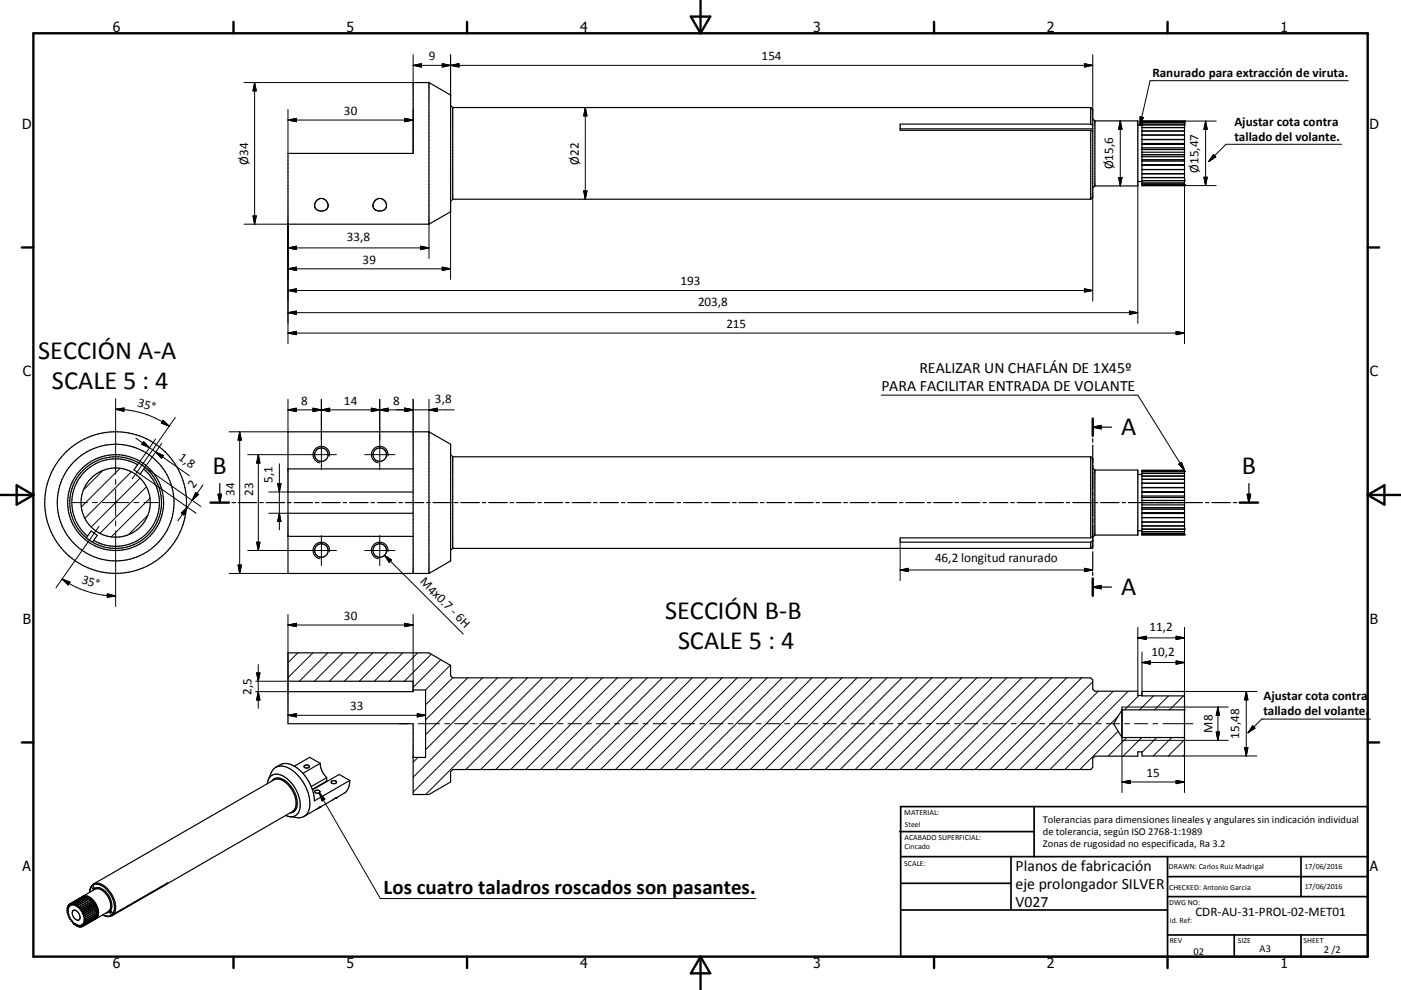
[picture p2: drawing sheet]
<svg xmlns="http://www.w3.org/2000/svg" width="420mm" height="297mm" viewBox="0 0 420 297" stroke-linecap="round" stroke-linejoin="round" font-family="sans-serif">
<g fill="none" stroke="#000" stroke-width=".36">
<path d="M128.6 24.8l6.5 3.7v35l-6.5 3.8M128.6 24.8v42.5M128.6 24.8h-4.7v21.2h-37.6v21.3h42.3M135.1 31.6l.6 .7M135.7 32.3v27.5M135.7 32.3h191.3M269.9 38.7h57.7M327 39.1l.6 .3M327 37.2h-57.1v1.9h57.1M327 32.3l.6 .6v26.2l-.6 .7M327 37.2l.6 .4M327 32.3v4.9"/>
<path d="M327 39.1v20.7M327.6 35.6l.6 .7M328.2 36.3v19.5M328.2 36.3h12.9v19.5h-12.9M341.1 37.6h1.3M342.4 36.3h12.7v19.4h-12.7zM342.4 36.5h12.7M342.4 36.8h12.7M342.4 37.4h12.7M342.4 38.3h12.7M342.4 39.3h12.7M95.1 60a1.96 1.96 0 0 1 2.7 .1 1.96 1.96 0 0 1 .1 2.7 1.96 1.96 0 0 1-2.6 .3 1.79 1.79 0 0 1-.2-3.1z"/>
<path d="M135.7 59.8l-.6 .6M135.7 59.8h191.3M328.2 55.8l-.6 .6M341.1 54.5h1.3M342.4 40.5h12.7M342.4 41.9h12.7M342.4 41.8h12.7M342.4 43.3h12.7M342.4 44.8h12.7M342.4 46.4h12.7M342.4 47.9h12.7M342.4 49.5h12.7"/>
<path d="M342.4 49.4h12.7M342.4 50.9h12.7M342.4 52.1h12.7M342.4 53.3h12.7M342.4 54.2h12.7M342.4 54.9h12.7M342.4 55.4h12.7M342.4 49.6h12.7M342.4 48.3h12.7M342.4 47h12.7M342.4 45.7h12.7M342.4 44.3h12.7"/>
<path d="M342.4 43.1h12.7M112.4 60.3a1.96 1.96 0 0 1 2.7-.4 1.96 1.96 0 0 1 .4 2.7 1.96 1.96 0 0 1-2.7 .5 1.71 1.71 0 0 1-.4-2.8zM41.3 139.4l-1.1 1.5 1.8 1.3 1.1-1.5M41.3 139.4a13.1 13.1 0 0 0-17.4 3.9 13.1 13.1 0 0 0 2.3 17.5M41.6 138.9l-.3 .5M41.6 138.9l1.9 1.3M41.6 138.9a13.8 13.8 0 0 0-18.2 4 13.8 13.8 0 0 0 2.5 18.5M123.9 129.5v42.5M128.6 129.5l6.5 3.8v35l-6.5 3.7M128.6 129.5v42.5M128.6 129.5h-42.3v42.5h42.3M135.1 136.4l.6 .6"/>
<path d="M135.7 137v27.5M135.7 137h191.3M327 137v24.4M327 137l.6 .6M327.6 125.6v5.1M327.6 131.6v1.1M327.6 133.6v31.1M327.6 128.1h5.7M327.6 128.1l2.5-.5v1.1zM43.1 140.7a13.1 13.1 0 0 1 2.3 17.6 13.1 13.1 0 0 1-17.3 3.8M43.5 140.2l-.4 .5M43.5 140.2a13.8 13.8 0 0 1 2.4 18.5 13.8 13.8 0 0 1-18.2 4"/>
<path d="M63.1 150.8h5.6M65.4 148.3h1l-.5 2.5zM65.9 145.1v5.7M69.5 150.8h1.1M71.5 150.8h5.5M77.9 150.8h1M79.8 150.8h5.5M86.2 150.8h1.1M86.3 147.6h37.6M86.3 154h37.6M86.3 140.7h37.6M88.1 150.8h5.6"/>
<path d="M94.5 150.8h1.1M96.5 150.8h5.5M102.9 150.8h1M104.8 150.8h5.5M111.2 150.8h1.1M113.2 150.8h5.5M119.6 150.8h1M121.5 150.8h5.5M127.9 150.8h1.1M129.8 150.8h5.6M136.3 150.8h1M138.2 150.8h5.5"/>
<path d="M144.6 150.8h1M146.5 150.8h5.6M152.9 150.8h1.1M154.9 150.8h5.5M161.3 150.8h1M163.2 150.8h5.5M169.6 150.8h1.1M171.5 150.8h5.6M177.9 150.8h1.1M179.9 150.8h5.5M186.3 150.8h1M188.2 150.8h5.5"/>
<path d="M194.6 150.8h1.1M196.5 150.8h5.6M203 150.8h1M204.9 150.8h5.5M211.3 150.8h1M213.2 150.8h5.6M219.6 150.8h1.1M221.6 150.8h5.5M228 150.8h1M229.9 150.8h5.5M236.3 150.8h1.1M238.2 150.8h5.6"/>
<path d="M244.6 150.8h1.1M246.6 150.8h5.5M253 150.8h1M254.9 150.8h5.6M261.3 150.8h1.1M263.2 150.8h5.6M269.7 150.8h1M271.6 150.8h5.5M278 150.8h1.1M279.9 150.8h5.6M286.3 150.8h1.1M288.3 150.8h5.5"/>
<path d="M294.7 150.8h1M296.6 150.8h5.6M303 150.8h1.1M305 150.8h5.5M311.4 150.8h1M313.3 150.8h5.5M319.7 150.8h1.1M321.6 150.8h5.6M327.6 140.4l.6 .6M328 150.8h1.1M328.2 141v19.5M328.2 141h12.9v19.5h-12.9"/>
<path d="M330 150.8h5.5M336.4 150.8h1M338.3 150.8h22.2M341.1 159.2h1.3M341.1 142.3h1.3M342.4 141.1h12.7v19.4h-12.7zM342.4 152.4h12.7M342.4 152.3h12.7M342.4 153.9h12.7M342.4 153.8h12.7M342.4 155.3h12.7M342.4 156.6h12.7"/>
<path d="M342.4 157.8h12.7M342.4 158.8h12.7M342.4 159.5h12.7M342.4 141.2h12.7M342.4 141.5h12.7M342.4 142h12.7M342.4 142.8h12.7M342.4 143.8h12.7M342.4 144.9h12.7M342.4 146.3h12.7M342.4 147.7h12.7M342.4 149.2h12.7"/>
<path d="M342.4 150.8h12.7M342.4 154.1h12.7M342.4 152.8h12.7M342.4 151.5h12.7M342.4 150.1h12.7M342.4 148.8h12.7M342.4 147.5h12.7M361.4 150.8h1M363.3 150.8h5.6M369.7 150.8h1.1M371.7 150.8h5.5M373.9 148.3h1l-.5 2.5z"/>
<path d="M374.4 145.1v5.7M25.9 161.4l1.8 1.3M26.2 160.8l1.1-1.5 1.9 1.3-1.1 1.5M26.2 160.8l-.3 .6M28.1 162.1l-.4 .6M86.3 160.9h37.6M135.7 164.5l-.6 .7M135.7 164.5h191.3M327 161.4h-57.1v1.3h57.1M327 162.7v1.8M327.6 165.5v5.2M327.6 171.6v1.1"/>
<path d="M327.6 173.5v5.2M327.6 162.1l-.6 .6M327.6 160.8l-.6 .6M327.6 163.9l-.6 .6M327.6 176.1l2.5-.5v1zM327.6 176.1h5.7M328.2 160.5l-.6 .7M342.4 160.1h12.7M342.4 160.4h12.7M86.3 204.4h37.6v3.1h-37.6M123.9 207h3.7v20.2h-3.7M336.4 212.1v10"/>
<path d="M342.4 208.7h-1.3v-1.3h-12.9l-.6-.7v-2.7l-.6-.6h-191.3l-.6-.6v-3.2l-6.5-3.7h-42.3v21.2h37.6v21.3h4.7l6.5-3.8v-3.1l.6-.6h191.3l.6-.7v-2.7l.6-.6h12.9v-1.3h1.3v1.2h12.7v-19.4h-12.7v1.4h12.7M355.1 213h-18.7l-2.5 4.1 2.5 4.2h18.7M80.1 235.1a2.88 2.88 0 0 1 1.6-2.6 2.88 2.88 0 0 1 3.1 .3 10.2 10.2 0 0 1 4.9 10.4 2.75 2.75 0 0 1-4 1.5M80.4 233.9l.9-2a3.5 3.5 0 0 1 5.3-1.4 12.5 12.5 0 0 1 6.1 12.4l-.6 1.2-1 .8M81.5 234.3a2.7 2.7 0 0 1 4.1 0 8.2 8.2 0 0 1 3.3 8.3l-.9 1-1 .3M82.7 230.2l1.3-.8a5.3 5.3 0 0 1 6.1 1.9 13.5 13.5 0 0 1 4.2 9l10.6-6.2M91.2 229.8a.77 .77 0 0 1 .9-.4 .77 .77 0 0 1 .5 .8 .82 .82 0 0 1-.8 .2 .82 .82 0 0 1-.6-.6zM94.4 237.3a.88 .88 0 0 1 1.5 .3 .81 .81 0 0 1-.9 .4 .81 .81 0 0 1-.6-.7zM96 229l-3.2-1.8-4.6 2.7M96 229a6.5 6.5 0 0 0 1.9 4.3M96 229l-5.2 3M97.9 234.3l.2 .1"/>
<path d="M97.9 234.3l-4.3 2.5M97.9 233.3v1M97.9 233.3l-4.6 2.7M99.3 234.5a.77 .77 0 0 1 .9-.4 .77 .77 0 0 1 .6 .8 .83 .83 0 0 1-.9 .2 .83 .83 0 0 1-.6-.6zM100.6 239.5l-4.7 2.7M100.6 239.5l-.2 .1M100.7 239.4l-.1 .1M100.8 239.3v.1M100.8 239.3h.1M100.9 239.3l-.2 .1M104.9 234.1l-3.2-1.8-8 4.7M104.9 234.1a4.2 4.2 0 0 1-1.8 3.9l-2.3 1.4"/>
<path d="M91.1 244.9l-1.6 .4-2.7-.3M95.9 242.2l-4.8 2.7M95.9 242.2l-.4 .2M95.9 242.1v.1M20.1 273.1l.4 .4-.4 .1M20.1 272.6l.4 .5h-.4M20.1 272.6h.1M20.1 273.6l.5 .4-.3 .2 .4 .3-.3 .3M20.2 272.2l.3 .5-.4-.1M20.4 272.5l-.3 .1M20.4 273l-.3 .1M20.4 271.8l.2 .5-.4-.1"/>
<path d="M20.4 273.5l-.3 .1M20.4 274.8h.1M20.5 272l-.3 .2M20.5 274.8l.4 .2-.2 .3 .4 .2-.1 .4h.4v.5l.3-.1v.5M20.6 271.5l.2 .5-.4-.2M20.6 271.6l-.2 .2M20.9 271.2l3.6-2a2.38 2.38 0 0 1 3.4 .8 4.8 4.8 0 0 1 1.2 5.3l-.7 .5M20.9 271.2l.1 .6-.4-.3M20.9 271.3l-.3 .2M21.2 271.1l.1 .5-.4-.4M21.6 271v.5l-.4-.4M21.6 271l.3 .5 .1-.4"/>
<path d="M21.7 276.8l.1 .1M21.8 276.9l.3-.2 .1 .6M21.9 273.2a1.73 1.73 0 0 1 2.1 2 .8 .8 0 0 1-.5 .9 .8 .8 0 0 1-1-.4 2.02 2.02 0 0 1-.6-2.5zM22 271.1l.3 .5 .1-.4M22.2 277.3l.3-.3 .1 .6M22.4 271.2h.1M22.4 271.2l.2 .5 .2-.3M22.5 277.1l-.3 .2M22.6 277.6l.2-.3 .3 .6M22.8 271.4l.2 .6 .3-.3M22.9 277.4l-.3 .2M23.1 277.9l.1-.4 .3 .5"/>
<path d="M23.3 277.7l-.2 .2M23.5 278l.1-.4 .3 .5M23.7 272.1v.5M23.7 277.9l-.2 .1M23.9 278.1v-.5l.4 .5M24.1 272.5l-.4 .1M24.1 272.5v.5M24.1 273h.4M24.2 277.9l-.3 .2M24.3 278.1h.1M24.4 273.4l.4 .1M24.5 273l-.1 .4"/>
<path d="M24.6 277.9l-.3 .2M24.6 278l-.3-.4v.5M24.6 278h.1M24.7 273.9l.4 .2M24.8 273.5l-.1 .4M24.8 268.9l3.7-2.1a3.4 3.4 0 0 1 3.9 2.2 3.5 3.5 0 0 1 0 4.5l-3.6 2.1M24.9 274.4l.4 .2M24.9 269.1l-3.7 2M24.9 277.8l-.4-.4 .2 .6M24.9 277.8h.1M25 274.9l.5 .3M25.1 274.1l-.2 .3"/>
<path d="M25.1 274.1h.1M25.2 277.5l-.4-.3 .2 .6M25.2 277.5h.1M25.3 269.1l-.1-.2-3.6 2.1M25.3 274.6l-.3 .3M25.4 277.2l-.4-.2 .2 .5M25.4 277.2h.1M25.5 275.2h.1M25.5 275.2l-.4 .1 .5 .5M25.5 276.7l-.4-.1 .3 .6M25.6 275.8h-.4l.4 .5M25.6 276.3l-.4-.1 .3 .5"/>
<path d="M25.6 276.3h.1M25.8 269.2l-.2-.2-3.6 2.1M26 269.1h.1M26 269.1l.2 .4M26 269.1l-3.6 2.1M26.1 269.2l.3 .1M26.5 269.4a5.1 5.1 0 0 1 2.6 4.7M26.6 269.8l-.2-.5-3.6 2.1M27 270.1l-.1-.5-3.6 2.1M27 270.1h.1M27.4 270.5l-.1-.5-3.9 2.2-.1-.5M27.4 270.5h.1"/>
<path d="M27.4 270.5l-3.7 2.1M27.4 265.8v.3M27.4 265.8l-.4 1-.1 .9 .5-1.6M27.7 270.9h.4M27.7 270.4l-.3 .1M27.7 270.4v.5M27.7 270.9h.1M27.7 270.4l-3.6 2.1M27.7 270.9l-3.6 2.1M27.8 265.7l.4 .6-.4 .4-.4-.6M27.8 265.6l-.4 .2M27.8 265.7a3.4 3.4 0 0 1 4.3 1.3 6.6 6.6 0 0 1 1.7 7.1"/>
<path d="M27.9 267.1a1.94 1.94 0 0 1 3.2 0 5.5 5.5 0 0 1 2 6.2l-.4 .3-.8 .3M28 271.3v.1M28 271.3l-3.6 2.1M28 265.2l54.1-31.2a4 4 0 0 1 4.5 1.7 7 7 0 0 1 1.7 7.1l-.7 .7-54.1 31.2M28 271.4h.4M28.1 265.2l-.3 .5M28.1 265.2a4 4 0 0 1 4.4 1.7 6.7 6.7 0 0 1 1.6 7.3M28.1 270.9l-.1 .4M28.1 270.9l-3.6 2.1M28.2 275.9h.1M28.3 271.8h.1M28.3 271.8l-3.6 2.1"/>
<path d="M28.3 271.8l.4 .2M28.4 271.4l-.1 .4M28.4 271.4l-3.6 2.1M28.5 272.3l-3.6 2.1M28.5 272.3l.4 .3M28.5 272.3h.1M28.5 275.6l.1 .1M28.5 275.7h.1M28.6 275.7l-3.9 2.3M28.7 272.8l-3.7 2.1M28.7 272.8h.1M28.7 272.8l.4 .3"/>
<path d="M28.7 272l-.2 .3M28.7 272l-3.6 2.1M28.7 275.2l.1 .2M28.8 273.3l.4 .4-3.6 2.1M28.8 275.4h.1M28.8 275.4l-3.6 2.1M28.9 274.8l.1 .3M28.9 273.8l.3 .4M28.9 274.8h.1M28.9 274.4l.2 .3-3.6 2M28.9 272.6l-.2 .2M28.9 272.6l-3.6 2"/>
<path d="M29 275.1h.1M29 275.1l-3.6 2.1M29.1 273.1h.1M29.1 273.1l-3.6 2.1M29.1 274.2l-.1 .3M29.2 274.2h.1M29.2 274.2l-3.6 2.1M30.8 274.5l.4 .2M31.2 274.7l1.1 .3 1.2-.3M33 273.9l.4-.4 .4 .6M33 273.9l.5 .6M33.5 274.5l.3 .1"/>
<path d="M33.5 274.5l-1.2 .4-1.1-.3M33.5 273.6l-.5 .3M33.8 274.6l-.3 .1M33.8 274.1l.3 .1M49.8 265.1l.1 .1M49.9 265.2l.4-.3-16.2 9.3M49.9 265.2l-16.1 9.4"/>
<circle cx="96.4" cy="136.4" r="2.02"/>
<circle cx="113.8" cy="136.4" r="2.03"/>
<circle cx="34.7" cy="150.8" r="17.5"/>
<circle cx="34.7" cy="150.8" r="10.4"/>
<circle cx="34.7" cy="150.8" r="21.2"/>
<circle cx="34.7" cy="150.8" r="14.4"/>
<circle cx="96.3" cy="165.2" r="2.02"/>
<circle cx="113.8" cy="165.2" r="2.03"/>
</g>
<g fill="#000">
<circle cx="342.4" cy="37.4" r=".18"/>
<circle cx="342.4" cy="36.5" r=".18"/>
<circle cx="342.4" cy="36.3" r=".18"/>
<circle cx="342.4" cy="36.8" r=".18"/>
<circle cx="355.1" cy="36.5" r=".18"/>
<circle cx="355.1" cy="37.4" r=".18"/>
<circle cx="355.1" cy="36.3" r=".18"/>
<circle cx="355.1" cy="36.8" r=".18"/>
<circle cx="342.4" cy="54.2" r=".18"/>
<circle cx="342.4" cy="55.7" r=".18"/>
<circle cx="342.4" cy="55.4" r=".18"/>
<circle cx="355.1" cy="55.4" r=".18"/>
<circle cx="355.1" cy="55.7" r=".18"/>
<circle cx="355.1" cy="54.2" r=".18"/>
<circle cx="342.4" cy="141.5" r=".18"/>
<circle cx="342.4" cy="158.8" r=".18"/>
<circle cx="355.1" cy="141.5" r=".18"/>
<circle cx="355.1" cy="158.8" r=".18"/>
<circle cx="342.4" cy="160.4" r=".18"/>
<circle cx="355.1" cy="160.4" r=".18"/>
<circle cx="100.9" cy="239.3" r=".18"/>
<circle cx="95.9" cy="242.1" r=".18"/>
<circle cx="20.1" cy="273.1" r=".18"/>
<circle cx="20.1" cy="273.6" r=".18"/>
<circle cx="20.2" cy="272.2" r=".18"/>
<circle cx="20.3" cy="274.2" r=".18"/>
<circle cx="20.6" cy="271.5" r=".18"/>
<circle cx="20.7" cy="275.3" r=".18"/>
<circle cx="20.9" cy="271.2" r=".18"/>
<circle cx="21.2" cy="271.1" r=".18"/>
<circle cx="21.4" cy="276.4" r=".18"/>
<circle cx="21.6" cy="271" r=".18"/>
<circle cx="22" cy="271.1" r=".18"/>
<circle cx="22.2" cy="277.3" r=".18"/>
<circle cx="22.8" cy="271.4" r=".18"/>
<circle cx="23.3" cy="271.7" r=".18"/>
<circle cx="23.5" cy="278" r=".18"/>
<circle cx="23.7" cy="272.1" r=".18"/>
<circle cx="23.9" cy="278.1" r=".18"/>
<circle cx="24.1" cy="272.5" r=".18"/>
<circle cx="24.5" cy="273" r=".18"/>
<circle cx="24.8" cy="269" r=".18"/>
<circle cx="24.8" cy="273.5" r=".18"/>
<circle cx="25.2" cy="268.9" r=".18"/>
<circle cx="25.3" cy="274.6" r=".18"/>
<circle cx="25.5" cy="276.7" r=".18"/>
<circle cx="25.6" cy="275.8" r=".18"/>
<circle cx="25.6" cy="269" r=".18"/>
<circle cx="26.4" cy="269.3" r=".18"/>
<circle cx="26.9" cy="269.6" r=".18"/>
<circle cx="27.3" cy="270" r=".18"/>
<circle cx="27.7" cy="270.4" r=".18"/>
<circle cx="28.1" cy="270.9" r=".18"/>
<circle cx="28.4" cy="271.4" r=".18"/>
<circle cx="28.7" cy="272" r=".18"/>
<circle cx="28.9" cy="272.6" r=".18"/>
<circle cx="29.1" cy="274.7" r=".18"/>
<circle cx="29.2" cy="273.7" r=".18"/>
</g>
<g fill="none" stroke="#000" stroke-width=".3">
<path d="M123.9 16.4v8.4h-50.7M123.9 19.6h203.7M123.9 19.6l2.4-.5v1zM132.6 19.1v1l5-1v1zM135.1 16.4v12.1M325.1 19.1l2.5 .5-2.5 .5zM327.6 16.4v16.5M76.3 24.8v42.5M76.3 24.8l.5 2.5h-.9zM86.3 36l2.6-.5v1zM86.3 32.8v13.2M86.3 36h37.6"/>
<path d="M121.3 35.5l2.6 .5-2.6 .5zM123.9 32.8v13.2M175.5 32.3v27.5M175.5 32.3l.5 2.5h-1zM335.9 36.3v19.5M335.9 36.3l.5 2.5h-1zM341.8 35l1 .3-1.1 2.3zM355.1 36.3h9.5M361.5 36.3v19.4M361.5 36.3l.4 2.5h-1zM404.2 24.2h-59.4l-3.1 13.4M175 57.3h1l-.5 2.5z"/>
<path d="M327.6 59.1v31.2M335.4 53.3h1l-.5 2.5zM341.1 55.8v41.2M355.1 50.9v52.2M355.1 55.7h9.5M360.9 53.2h1l-.4 2.5zM363.8 46.4l.7 .7-2.1 1.4zM402.2 43.3h-34.6l-5.2 5.2M73.2 67.3h13.1v35.8M75.9 64.8h.9l-.5 2.5zM86.3 74.4l2.6-.5v1zM86.3 74.4h42.3"/>
<path d="M126.1 73.9l2.5 .5-2.5 .5zM128.6 67.3v10.2M135.1 63.5v20.3M86.3 80.7l2.6-.6v1zM86.3 87.2l2.6-.6v1zM86.3 93.8l2.6-.5v1zM86.3 99.9l2.6-.5v1zM86.3 80.7h48.8M86.3 87.2h241.3M86.3 93.8h254.8M86.3 99.9h268.8M132.6 80.1l2.5 .6-2.5 .4z"/>
<path d="M325.1 86.6l2.5 .6-2.5 .4zM338.6 93.3l2.5 .5-2.5 .5zM352.6 99.4l2.5 .5-2.5 .5zM34.7 119.6v22.7M86.3 119.8v9.7h-17.6M96.4 119.8v21.1M113.9 119.8v21.1M123.9 119.8v9.7M128.6 119.8v9.7M264.2 118.5h76.9l14 22.6M34.7 122.8a28.1 28.1 0 0 1 16 5M34.7 122.8l2.5-.4-.1 1z"/>
<path d="M40.7 131.5l4.1 2.8M43.1 132.5l1.7 1.8-2.3-1zM44.8 134.3l1.9 1.3M46.6 131.7l-5 7.2M46.7 135.6l10.1 7.1M46.7 135.6l2.3 1.1-.6 .8zM48.5 133l-5 7.2 16.7 11.8M48.9 126.1l1.8 1.7-2.3-.9zM52.6 125.3l-12.9 18.3M71.9 129.5v42.5M71.9 129.5l.5 2.5h-1zM74.3 136.4h26.6"/>
<path d="M77.4 136.4v28.8M77.4 136.4l.5 2.5h-1zM83.8 139.1v19.9M86.3 123l2.6-.5v1zM86.3 123h49.9M93.8 122.5l5 1v-1l-5 1zM98.8 136.8a2.49 2.49 0 0 0-2-2.8 2.49 2.49 0 0 0-2.9 2 2.49 2.49 0 0 0 2 2.9M109.3 136.4h9.1M111.3 122.5l5 1v-1l-5 1zM116.3 136.8a2.49 2.49 0 0 0-2-2.8 2.49 2.49 0 0 0-2.9 2 2.49 2.49 0 0 0 2 2.9M121.3 122.5l2.6 .5-2.6 .5zM128.6 123l2.5-.5v1z"/>
<path d="M353.4 139.3l.8-.6 .9 2.4zM21.8 150.8h4.4M27.7 150.8h1.5M29.7 157.9l-12.9 18.4M30.7 150.8h7.9M30.8 141.2l-5.7 5.7M34.7 143.8v1.5M34.7 146.8v8M34.7 156.3v1.5M34.7 159.3v22.7M36 140.5l-11.6 11.6M39.4 141.6l-13.9 13.9"/>
<path d="M40.1 150.8h1.6M42 143.5l-14.6 14.6M42 142.2l16.8 11.8M43.2 150.8h4.4M43.9 146.1l-14 13.9M44.3 154.6l-5.8 5.8M44.9 149.5l-11.5 11.5M54.3 153.9l1.9-1.7-1.1 2.3zM56.2 152.2l-2.9 4.1M57.6 150.1l-1.4 2.1M58.7 147.8l.8 .6-1.9 1.7zM60.9 145.4l-3.3 4.7"/>
<path d="M80.6 154h5.7M80.6 147.6h5.7M83.2 145.1h1l-.4 2.5zM83.8 154l.4 2.5h-1zM18.6 173.7a28.3 28.3 0 0 0 16.1 5.1M18.6 173.7l2.4 .9-.6 .9zM32.2 178.2l2.5 .6-2.5 .4zM68.7 172h17.6M71.4 169.5h1l-.5 2.5zM74.3 165.2h26.6M76.9 162.7h1l-.5 2.5zM96.4 160.6v9.1"/>
<path d="M98.8 165.6a2.5 2.5 0 0 0-2-2.9 2.5 2.5 0 0 0-2.9 2 2.5 2.5 0 0 0 2 2.9M109.3 165.2h9.1M113.9 160.6v9.1M115.3 166.6l23.6 23.6M115.3 166.6l2.1 1.4-.7 .7zM116.3 165.6a2.5 2.5 0 0 0-2-2.9 2.5 2.5 0 0 0-2.9 2 2.5 2.5 0 0 0 2 2.9M269.9 171h57.7M269.9 171l2.5-.5v1zM269.9 162.7v11.5M325.1 170.5l2.5 .5-2.5 .5zM77.4 199.4v13.1M86.3 187.5l2.6-.5v1z"/>
<path d="M86.3 184.3v23.2h-9.6M86.3 187.5h37.6M89.3 195.9l-3 2.9M93.8 195.9l-7.5 7.4M98.3 195.9l-8.5 8.5M102.8 195.9l-8.5 8.5M107.3 195.9l-8.5 8.5M111.8 195.9l-8.6 8.5M116.2 195.9l-8.5 8.5M120.7 195.9l-8.5 8.5M121.3 187l2.6 .5-2.6 .5zM123.9 184.3v23.2"/>
<path d="M125.2 195.9l-8.5 8.5M129.3 196.3l-8.1 8.1M132.2 197.9l-8.3 8.3M135 199.5l-7.4 7.5M341.1 188.2v19.2M341.1 191.4h14M341.1 191.4l2.5-.5v1zM342.4 198.8h12.7M342.4 198.8l2.5-.5v1zM342.4 195.6v13.2M352.6 190.9l2.5 .5-2.5 .5zM352.6 198.3l2.5 .5-2.5 .5z"/>
<path d="M355.1 188.2v20.6M76.7 204.4h9.6M76.9 201.9h1l-.5 2.5zM77.4 207.5l.5 2.5h-1zM86.3 214.6h41.3M86.3 214.6l2.6-.5v1zM119.8 217.1h2.6M125.1 214.1l2.5 .5-2.5 .5zM125.4 217.1h6.4M133.3 217.1h1.5M135.7 203.4l-8.1 8.1M136.3 217.1h4"/>
<path d="M140.2 203.4l-12.6 12.6M141.8 217.1h1.5M144.7 203.4l-17.1 17M144.8 217.1h4M149.2 203.4l-21.6 21.5M150.3 217.1h1.5M153.3 217.1h4M153.7 203.4l-29.8 29.8M158.2 203.4l-34.3 34.2M158.8 217.1h1.5M161.8 217.1h4M162.6 203.4l-35 35"/>
<path d="M167.1 203.4l-27.5 27.5M167.3 217.1h1.5M170.3 217.1h4M171.6 203.4l-27.5 27.5M175.8 217.1h1.5M176.1 203.4l-27.5 27.5M178.8 217.1h4M180.6 203.4l-27.5 27.5M184.3 217.1h1.5M185.1 203.4l-27.5 27.5M187.3 217.1h4M189.6 203.4l-27.5 27.5"/>
<path d="M192.8 217.1h1.5M194.1 203.4l-27.5 27.5M195.8 217.1h4M198.6 203.4l-27.5 27.5M201.3 217.1h1.5M203 203.4l-27.4 27.5M204.3 217.1h4M207.5 203.4l-27.5 27.5M209.8 217.1h1.5M212 203.4l-27.5 27.5M212.8 217.1h4M216.5 203.4l-27.5 27.5"/>
<path d="M218.3 217.1h1.5M221 203.4l-27.5 27.5M221.3 217.1h3.9M225.5 203.4l-27.5 27.5M226.7 217.1h1.5M229.7 217.1h4.1M230 203.4l-27.5 27.5M234.5 203.4l-27.5 27.5M235.3 217.1h1.4M238.2 217.1h4M239 203.4l-27.5 27.5M243.5 203.4l-27.5 27.5"/>
<path d="M243.7 217.1h1.5M246.7 217.1h4M248 203.4l-27.5 27.5M252.2 217.1h1.5M252.4 203.4l-27.5 27.5M255.2 217.1h4M256.9 203.4l-27.5 27.5M260.7 217.1h1.5M261.4 203.4l-27.5 27.5M263.7 217.1h4M265.9 203.4l-27.5 27.5M269.2 217.1h1.5"/>
<path d="M270.4 203.4l-27.5 27.5M272.2 217.1h4M274.9 203.4l-27.5 27.5M277.7 217.1h1.5M279.4 203.4l-27.5 27.5M280.7 217.1h4M283.9 203.4l-27.5 27.5M286.2 217.1h1.5M288.4 203.4l-27.5 27.5M289.2 217.1h4M292.9 203.4l-27.5 27.5M294.7 217.1h1.5"/>
<path d="M297.4 203.4l-27.6 27.5M297.7 217.1h4M301.8 203.4l-27.5 27.5M303.2 217.1h1.5M306.2 217.1h4M306.3 203.4l-27.5 27.5M310.8 203.4l-27.5 27.5M311.7 217.1h1.5M314.7 217.1h3.9M315.3 203.4l-27.5 27.5M319.8 203.4l-27.5 27.5M320.1 217.1h1.5"/>
<path d="M323.1 217.1h4.1M324.3 203.4l-27.5 27.5M327.6 204.5l-26.3 26.4M328.7 217.1h1.5M329.3 207.4l-23.5 23.5M331.7 217.1h3.9M333.8 207.4l-23.5 23.5M335.2 214.9l-15.9 16M335.2 219.4l-11.5 11.5M336.4 212.1h31.9M337.1 217.1h1.5M338.3 207.4l-23.5 23.5"/>
<path d="M340.1 217.1h4M341.4 208.7l-4.3 4.3M345.6 217.1h1.5M345.8 208.8l-4.2 4.2M348.6 217.1h9M350.3 208.8l-4.2 4.2M354.8 208.8l-4.2 4.2M355.1 213h.1M355.1 207.4h21.7M364.6 219.6h1l-.5 2.5zM365.1 212.1l.5 2.5h-1zM365.1 212.1v10"/>
<path d="M373.6 207.4v19.4M373.6 207.4l.5 2.6h-1zM375.5 217.7l.8 .8-2.1 1.3zM410.9 215.7h-32.6l-4.1 4.1M95.7 237.9l18.3 31.7h112.6M95.7 237.9l1.7 1.9-.9 .5zM125.3 227.2l-1.4 1.5M336.4 234.6h18.7M336.4 234.6l2.5-.5v1zM337.8 221.3l-5.6 5.6M342.3 221.3l-5.6 5.6M346.8 221.3l-4.4 4.4"/>
<path d="M351.3 221.3l-5.5 5.5M352.6 234.1l2.5 .5-2.5 .5zM355.1 226.4l-.4 .4M355.1 221.9l-4.8 4.9M355.1 221.3v16.5M355.1 226.8h21.7M368.3 222.1h-31.9v15.7M373.1 224.3h1l-.5 2.5z"/>
</g>
<g fill="none" stroke="#000" stroke-width=".71">
<path d="M10 10h400v277h-400zM70 6.6v3.4M140 6.6v3.4M207.1 5h5.8l-2.9 5zM210 0v10M280 6.6v3.4M350 6.6v3.4M6.6 74.2h3.4M410 74.2h3.5M327.6 125.6v5.1M0 148.5h10M5 145.6l5 2.9-5 2.9z"/>
<path d="M63.1 150.8h5.6M371.7 150.8h5.5M410 148.5h10.1M410 148.5l5.1-2.9v5.8zM327.6 173.5v5.2M6.6 222.7h3.4M410 222.7h3.5M70 287v3.4M140 287v3.4M210 287v10M210 287l2.9 5h-5.8zM280 287v3.4"/>
<path d="M350 287v3.4"/>
</g>
<g fill="none" stroke="#000" stroke-width=".51">
<path d="M269.7 249.5h40.3M270 242h140v45h-140zM270 257h140M303.1 257v16M310 242v15M350 257v30M390.1 257v12M270 265h33.1M270 273h80M350 269h60M350 263h60M350 280.5h60"/>
<path d="M370 280.5v6.5M390.1 280.5v6.5"/>
</g>
<path d="M327.6 128.1l2.5-.5v1.1zM65.4 148.3h1l-.5 2.5zM373.9 148.3h1l-.5 2.5zM327.6 176.1l2.5-.5v1z" fill="#000" stroke="#000" stroke-width=".36"/>
<g fill="#000" stroke="#000" stroke-width=".3">
<path d="M123.9 19.6l2.4-.5v1zM135.1 19.6l2.5-.5v1zM76.3 24.8l.5 2.5h-.9zM86.3 36l2.6-.5v1zM121.3 35.5l2.6 .5-2.6 .5zM132.6 19.1l2.5 .5-2.5 .5zM175.5 32.3l.5 2.5h-1zM325.1 19.1l2.5 .5-2.5 .5zM335.9 36.3l.5 2.5h-1zM341.8 35l1 .3-1.1 2.3zM361.5 36.3l.4 2.5h-1zM175 57.3h1l-.5 2.5z"/>
<path d="M335.4 53.3h1l-.5 2.5zM360.9 53.2h1l-.4 2.5zM363.8 46.4l.7 .7-2.1 1.4zM75.9 64.8h.9l-.5 2.5zM86.3 74.4l2.6-.5v1zM126.1 73.9l2.5 .5-2.5 .5zM86.3 80.7l2.6-.6v1zM86.3 87.2l2.6-.6v1zM86.3 93.8l2.6-.5v1zM86.3 99.9l2.6-.5v1zM132.6 80.1l2.5 .6-2.5 .4zM325.1 86.6l2.5 .6-2.5 .4z"/>
<path d="M338.6 93.3l2.5 .5-2.5 .5zM352.6 99.4l2.5 .5-2.5 .5zM34.7 122.8l2.5-.4-.1 1zM43.1 132.5l1.7 1.8-2.3-1zM48.9 126.1l1.8 1.7-2.3-.9zM46.7 135.6l2.3 1.1-.6 .8zM71.9 129.5l.5 2.5h-1zM77.4 136.4l.5 2.5h-1zM86.3 123l2.6-.5v1zM93.8 122.5l2.6 .5-2.6 .5zM96.4 123l2.4-.5v1zM111.3 122.5l2.6 .5-2.6 .5z"/>
<path d="M113.9 123l2.4-.5v1zM121.3 122.5l2.6 .5-2.6 .5zM128.6 123l2.5-.5v1zM353.4 139.3l.8-.6 .9 2.4zM54.3 153.9l1.9-1.7-1.1 2.3zM58.7 147.8l.8 .6-1.9 1.7zM83.2 145.1h1l-.4 2.5zM83.8 154l.4 2.5h-1zM18.6 173.7l2.4 .9-.6 .9zM32.2 178.2l2.5 .6-2.5 .4zM71.4 169.5h1l-.5 2.5zM76.9 162.7h1l-.5 2.5z"/>
<path d="M115.3 166.6l2.1 1.4-.7 .7zM269.9 171l2.5-.5v1zM325.1 170.5l2.5 .5-2.5 .5zM86.3 187.5l2.6-.5v1zM121.3 187l2.6 .5-2.6 .5zM341.1 191.4l2.5-.5v1zM342.4 198.8l2.5-.5v1zM352.6 198.3l2.5 .5-2.5 .5zM352.6 190.9l2.5 .5-2.5 .5zM76.9 201.9h1l-.5 2.5zM77.4 207.5l.5 2.5h-1zM86.3 214.6l2.6-.5v1z"/>
<path d="M125.1 214.1l2.5 .5-2.5 .5zM364.6 219.6h1l-.5 2.5zM365.1 212.1l.5 2.5h-1zM373.6 207.4l.5 2.6h-1zM375.5 217.7l.8 .8-2.1 1.3zM95.7 237.9l1.7 1.9-.9 .5zM336.4 234.6l2.5-.5v1zM352.6 234.1l2.5 .5-2.5 .5zM373.1 224.3h1l-.5 2.5z"/>
</g>
<g font-size="7.9">
<text x="11.4" y="107.6">SECCIÓN A-A</text>
<text x="15.6" y="116.6">SCALE 5 : 4</text>
<text x="336.1" y="130.6">A</text>
<text x="63.8" y="142.3">B</text>
<text x="372.3" y="142.3">B</text>
<text x="336.1" y="178.6">A</text>
<text x="199.4" y="185.6">SECCIÓN B-B</text>
<text x="203.3" y="194.6">SCALE 5 : 4</text>
</g>
<text font-size="6.3" x="115" y="268.1">Los cuatro taladros roscados son pasantes.</text>
<g font-size="4.7">
<text x="275.7" y="112">REALIZAR UN CHAFLÁN DE 1X45º</text>
<text x="264.2" y="117.4">PARA FACILITAR ENTRADA DE VOLANTE</text>
<text x="304.5" y="261.2">Planos de fabricación</text>
<text x="304.5" y="266.6">eje prolongador SILVER</text>
<text x="304.5" y="272">V027</text>
</g>
<g font-size="4.2">
<text x="33.9" y="9.6">6</text>
<text x="103.9" y="9.6">5</text>
<text x="173.9" y="9.6">4</text>
<text x="243.8" y="9.6">3</text>
<text x="313.9" y="9.6">2</text>
<text x="383.9" y="9.6">1</text>
<text x="6.7" y="38.7">D</text>
<text x="410.5" y="38.7">D</text>
<text x="6.9" y="112.9">C</text>
<text x="410.7" y="112.9">C</text>
<text x="6.9" y="187.1">B</text>
<text x="410.7" y="187.1">B</text>
<text x="6.8" y="261.4">A</text>
<text x="410.7" y="261.4">A</text>
<text x="33.9" y="290.4">6</text>
<text x="103.9" y="290.4">5</text>
<text x="173.9" y="290.4">4</text>
<text x="243.8" y="290.4">3</text>
<text x="313.9" y="290.4">2</text>
<text x="383.9" y="290.4">1</text>
</g>
<g font-size="3.9">
<text x="128.5" y="18">9</text>
<text x="228.3" y="18">154</text>
<text x="345.5" y="23.2">Ranurado para extracción de viruta.</text>
<text x="103.1" y="34.5">30</text>
<text x="370.1" y="37.8">Ajustar cota contra</text>
<text x="370.1" y="42.2">tallado del volante.</text>
<text x="74.4" y="49.4" transform="rotate(-90 74.4 49.4)">Ø34</text>
<text x="173.6" y="49.4" transform="rotate(-90 173.6 49.4)">Ø22</text>
<text x="333.8" y="50.8" transform="rotate(-90 333.8 50.8)">Ø15,6</text>
<text x="359.3" y="51.8" transform="rotate(-90 359.3 51.8)">Ø15,47</text>
<text x="104" y="72.3">33,8</text>
<text x="108.7" y="79.1">39</text>
<text x="204" y="85.6">193</text>
<text x="209.3" y="91.8">203,8</text>
<text x="217.8" y="98.4">215</text>
<text x="41.1" y="121.8" transform="rotate(17 41.1 121.8)">35°</text>
<text x="90.3" y="121.4">8</text>
<text x="103.1" y="121.4">14</text>
<text x="117.9" y="121.4">8</text>
<text x="130.4" y="120.9">3,8</text>
<text x="53.3" y="137.8" transform="rotate(35 53.3 137.8)">1,8</text>
<text x="58.1" y="146.8" transform="rotate(-55 58.1 146.8)">2</text>
<text x="70.3" y="148.7" transform="rotate(-90 70.3 148.7)">34</text>
<text x="75.9" y="148.7" transform="rotate(-90 75.9 148.7)">23</text>
<text x="81.7" y="144.9" transform="rotate(-90 81.7 144.9)">5,1</text>
<text x="280.3" y="168.7">46,2 longitud ranurado</text>
<text x="24.3" y="175" transform="rotate(17 24.3 175)">35°</text>
<text x="125.7" y="174.8" transform="rotate(45 125.7 174.8)">M4x0.7 - 6H</text>
<text x="103.1" y="185.9">30</text>
<text x="344.7" y="189.2">11,2</text>
<text x="345.3" y="196.7">10,2</text>
<text x="75.4" y="208.4" transform="rotate(-90 75.4 208.4)">2,5</text>
<text x="105" y="213">33</text>
<text x="378.8" y="210.1">Ajustar cota contra</text>
<text x="378.8" y="214.6">tallado del volante.</text>
<text x="363.6" y="219.8" transform="rotate(-90 363.6 219.8)">M8</text>
<text x="371.5" y="221.6" transform="rotate(-90 371.5 221.6)">15,48</text>
<text x="343.7" y="233.1">15</text>
<text x="358.4" y="274.9">CDR-AU-31-PROL-02-MET01</text>
</g>
<g font-size="3.1">
<text x="312.7" y="246.8">Tolerancias para dimensiones lineales y angulares sin indicación individual</text>
<text x="312.7" y="250.4">de tolerancia, según ISO 2768-1:1989</text>
<text x="312.7" y="254">Zonas de rugosidad no especificada, Ra 3.2</text>
<text x="357.8" y="286.5">02</text>
<text x="377.6" y="285.6">A3</text>
<text x="396.9" y="285.9">2 /2</text>
</g>
<g font-size="2.4">
<text x="271.1" y="244.4">MATERIAL:</text>
<text x="271.2" y="252">ACABADO SUPERFICIAL:</text>
<text x="271.3" y="248">Steel</text>
<text x="271.2" y="254.7">Cincado</text>
<text x="271.1" y="259.7">SCALE:</text>
<text x="350.4" y="260.8">DRAWN: Carlos Ruiz Madrigal</text>
<text x="391.1" y="260.6">17/06/2016</text>
<text x="350.5" y="267">CHECKED: Antonio Garcia</text>
<text x="391.2" y="266.7">17/06/2016</text>
<text x="350.5" y="271.4">DWG NO:</text>
<text x="350.7" y="276.9">Id. Ref:</text>
<text x="350.7" y="282.8">REV</text>
<text x="371.1" y="282.9">SIZE</text>
<text x="390.8" y="283">SHEET</text>
</g>
</svg>
